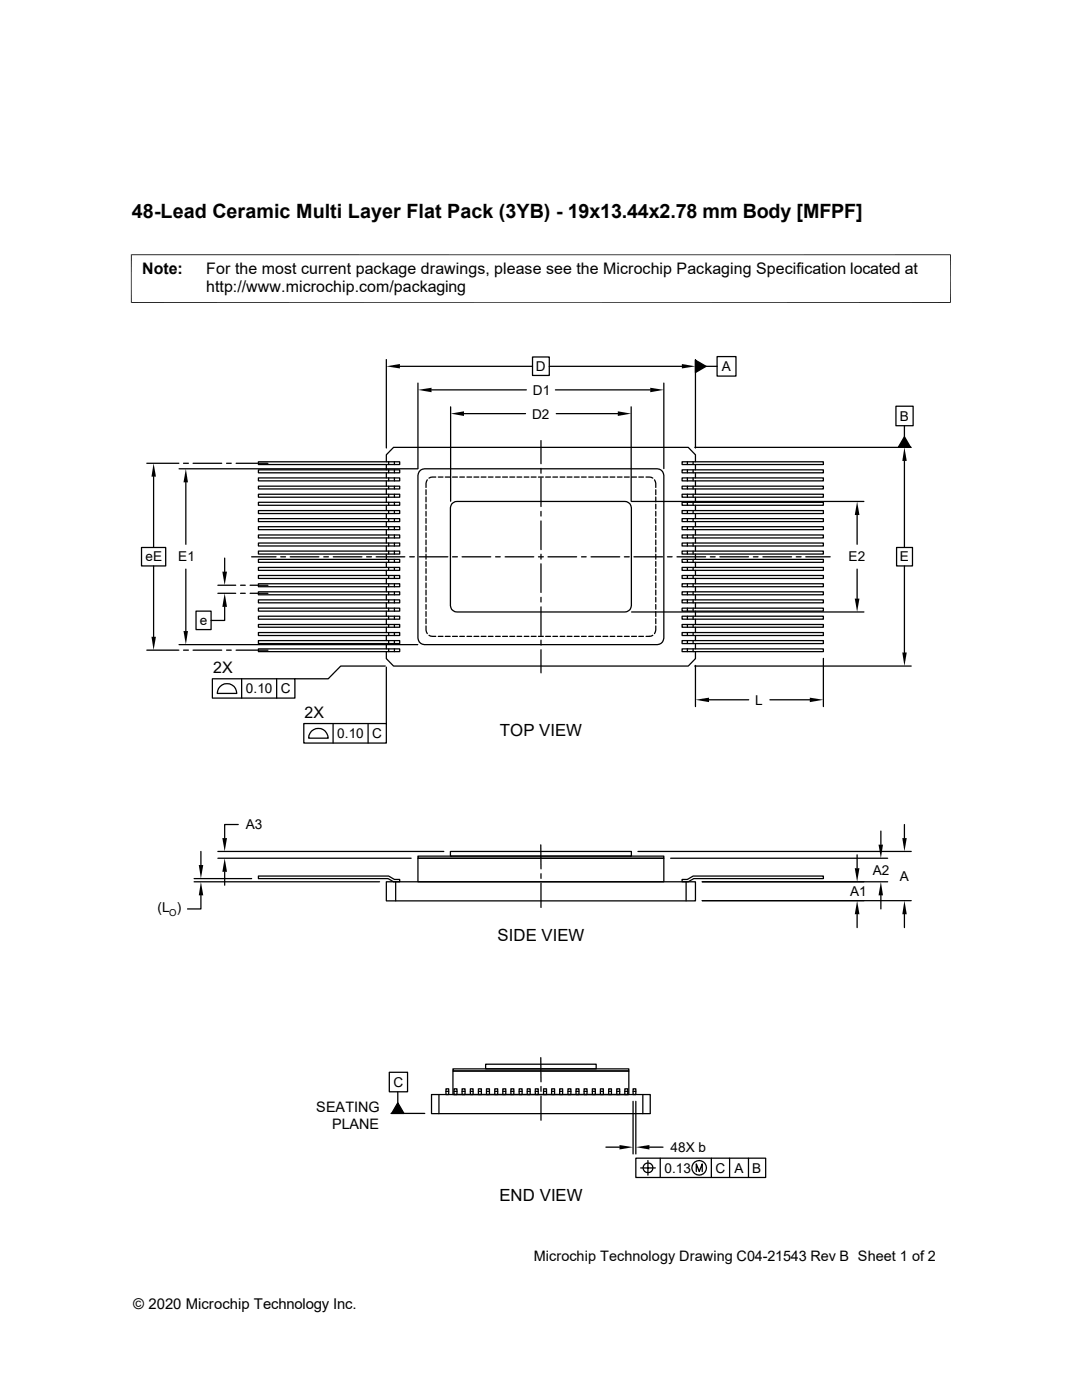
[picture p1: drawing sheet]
<svg xmlns="http://www.w3.org/2000/svg" width="216mm" height="279mm" viewBox="0 0 216 279" stroke-linecap="round" stroke-linejoin="round" font-family="sans-serif">
<g fill="none" stroke="#000" stroke-width=".25">
<path d="M77.1 71.8v17.6M79.8 73.1h26.5M83.4 76.5v17M86.1 77.8h18.9M106.3 71.2h3.3v3.7h-3.3zM109.6 73.1h26.5M110.8 77.8h19M132.5 76.5v17M138.8 71.9l2.1 1.2-2.1 1.2zM138.8 71.8v17.6M140.9 73.1h2.2M143.1 71.2h3.8v3.9h-3.8z"/>
<path d="M29.3 92.5h6.4M30.6 95.1v14.2M35.7 93.6h47.7M36.6 92.5h1M37.1 96.3v12.3M38.5 92.5h5.7M45.2 92.5h.9M47.1 92.5h6.4M51.6 98.6h28.2v.6h-28.2zM51.6 97h28.2v.6h-28.2zM51.6 95.4h28.2v.6h-28.2zM51.6 93.8h28.2v.6h-28.2z"/>
<path d="M51.6 92.2h28.2v.5h-28.2zM77.1 92.2v-1.4l1.4-1.5h58.8l1.5 1.5v1.4M77.1 92.7v1.1M77.1 94.4v1M77.1 96v1M77.1 97.6v1M77.1 99.2v1M77.6 92.2v.5M77.6 93.8v.6M77.6 95.4v.6M77.6 97v.6M77.6 98.6v.6"/>
<path d="M78.7 92.2v.5M78.7 93.8v.6M78.7 95.4v.6M78.7 97v.6M78.7 98.6v.6M83.7 94.1l.2-.3 .8-.2h46.4a1.33 1.33 0 0 1 1.4 1.3v32.4a1.33 1.33 0 0 1-1.4 1.4h-46.4a1.33 1.33 0 0 1-1.3-1.4v-32.4zM85 97.7v1M85 99.2v1M85.3 95.8l-.3 .7v.8M87 95.2l-1.1 .1-.3 .1M87.5 95.2h.9M88.9 95.2h.9"/>
<path d="M89.9 81.2v18.8M90.3 95.2h1M91.7 95.2h1M92.6 82.6h12.3M93.2 95.2h.9M94.6 95.2h.9M96 95.2h1M97.5 95.2h.9M98.9 95.2h.9M100.3 95.2h1M101.7 95.2h1M103.2 95.2h.9"/>
<path d="M104.6 95.2h.9M106 95.2h1M107.4 95.2h1M107.9 87.9v4.6M107.9 93.5v.9M107.9 95.4v5.7M108.9 95.2h1M110.3 95.2h1M111 82.6h12.3M111.8 95.2h.9M113.2 95.2h.9M114.6 95.2h1"/>
<path d="M116 95.2h1M117.5 95.2h.9M118.9 95.2h.9M120.3 95.2h1M121.8 95.2h.9M123.2 95.2h.9M124.6 95.2h1M125.9 81.2v18.8M126 95.2h1M127.5 95.2h.9M128.9 95.2l1 .1 .4 .1M130.6 95.8l.3 .7v.8"/>
<path d="M130.9 97.7v1M130.9 99.2v1M136.1 98.6h28.2v.6h-28.2zM136.1 97h28.2v.6h-28.2zM136.1 95.4h28.2v.6h-28.2zM136.1 93.8h28.2v.6h-28.2zM136.1 92.2h28.2v.5h-28.2zM137.2 92.2v.5M137.2 93.8v.6M137.2 95.4v.6M137.2 97v.6M137.2 98.6v.6"/>
<path d="M138.3 92.2v.5M138.3 93.8v.6M138.3 95.4v.6M138.3 97v.6M138.3 98.6v.6M138.6 89.3h43.2M138.8 92.7v1.1M138.8 94.4v1M138.8 96v1M138.8 97.6v1M138.8 99.2v1M178.8 81.1h3.4v3.9h-3.4z"/>
<path d="M180.5 87.2l1.2 2.1h-2.5zM180.5 85v2.2M180.5 92v17.3M28.2 109.3h4.9v3.6h-4.9zM30.6 112.9v14.2M37.1 113.6v12.3M43.5 116.8h3.5M43.5 118.4h3.5M44.8 111.4v2.7M48 116.8h.9M48 118.4h.9M49.9 116.8h3.6"/>
<path d="M49.9 118.4h3.6M50.2 111.1h4.9M51.6 119.7h28.2v.6h-28.2zM51.6 118.1h28.2v.6h-28.2zM51.6 116.5h28.2v.6h-28.2zM51.6 114.9h28.2v.5h-28.2zM51.6 113.2h28.2v.6h-28.2zM51.6 111.6h28.2v.6h-28.2zM51.6 110h28.2v.6h-28.2zM51.6 108.4h28.2v.6h-28.2zM51.6 106.8h28.2v.6h-28.2zM51.6 105.1h28.2v.6h-28.2z"/>
<path d="M51.6 103.5h28.2v.6h-28.2zM51.6 101.9h28.2v.6h-28.2zM51.6 100.2h28.2v.6h-28.2zM56 111.1h1M57.9 111.1h5.7M64.6 111.1h.9M66.5 111.1h5.7M73.2 111.1h.9M75.1 111.1h5.7M77.1 100.8v1.1M77.1 102.5v1M77.1 104.1v1"/>
<path d="M77.1 105.7v1.1M77.1 107.4v1M77.1 109v1M77.1 110.6v1M77.1 112.2v1M77.1 113.8v1.1M77.1 115.4v1.1M77.1 117.1v1M77.1 118.7v1M77.6 100.2v.6M77.6 101.9v.6M77.6 103.5v.6"/>
<path d="M77.6 105.1v.6M77.6 106.8v.6M77.6 108.4v.6M77.6 110v.6M77.6 111.6v.6M77.6 113.2v.6M77.6 114.9v.5M77.6 116.5v.6M77.6 118.1v.6M77.6 119.7v.6M78.7 100.2v.6M78.7 101.9v.6"/>
<path d="M78.7 103.5v.6M78.7 105.1v.6M78.7 106.8v.6M78.7 108.4v.6M78.7 110v.6M78.7 111.6v.6M78.7 113.2v.6M78.7 114.9v.5M78.7 116.5v.6M78.7 118.1v.6M78.7 119.7v.6M81.7 111.1h1"/>
<path d="M83.7 111.1h5.7M85 100.6v1M85 102.1v.9M85 103.5v.9M85 104.9v1M85 106.3v1M85 107.8v.9M85 109.2v1M85 110.6v1M85 112.1v.9M85 113.5v.9M85 114.9v1"/>
<path d="M85 116.3v1M85 117.8v.9M85 119.2v.9M90.1 100.6l.7-.5h.4h33.5a1.34 1.34 0 0 1 1.3 1.2v19.6a1.27 1.27 0 0 1-1.3 1.2h-33.5a1.34 1.34 0 0 1-1.3-1.2v-19.6zM90.3 111.1h1M92.2 111.1h5.7M98.9 111.1h.9M100.8 111.1h5.7M107.4 111.1h1M107.9 102.1v.9M107.9 104v5.7M107.9 110.6v1"/>
<path d="M107.9 112.5v5.7M107.9 119.2v.9M109.3 111.1h5.8M116 111.1h1M117.9 111.1h5.8M124.6 111.1h1M126 100.1h46.4M126.5 111.1h5.7M130.9 100.6v1M130.9 102.1v.9M130.9 103.5v.9M130.9 104.9v1"/>
<path d="M130.9 106.3v1M130.9 107.8v.9M130.9 109.2v1M130.9 110.6v1M130.9 112.1v.9M130.9 113.5v.9M130.9 114.9v1M130.9 116.3v1M130.9 117.8v.9M130.9 119.2v.9M133.2 111.1h.9M135.1 111.1h5.7"/>
<path d="M136.1 119.7h28.2v.6h-28.2zM136.1 118.1h28.2v.6h-28.2zM136.1 116.5h28.2v.6h-28.2zM136.1 114.9h28.2v.5h-28.2zM136.1 113.2h28.2v.6h-28.2zM136.1 111.6h28.2v.6h-28.2zM136.1 110h28.2v.6h-28.2zM136.1 108.4h28.2v.6h-28.2zM136.1 106.8h28.2v.6h-28.2zM136.1 105.1h28.2v.6h-28.2zM136.1 103.5h28.2v.6h-28.2zM136.1 101.9h28.2v.6h-28.2z"/>
<path d="M136.1 100.2h28.2v.6h-28.2zM137.2 100.2v.6M137.2 101.9v.6M137.2 103.5v.6M137.2 105.1v.6M137.2 106.8v.6M137.2 108.4v.6M137.2 110v.6M137.2 111.6v.6M137.2 113.2v.6M137.2 114.9v.5M137.2 116.5v.6"/>
<path d="M137.2 118.1v.6M137.2 119.7v.6M138.3 100.2v.6M138.3 101.9v.6M138.3 103.5v.6M138.3 105.1v.6M138.3 106.8v.6M138.3 108.4v.6M138.3 110v.6M138.3 111.6v.6M138.3 113.2v.6M138.3 114.9v.5"/>
<path d="M138.3 116.5v.6M138.3 118.1v.6M138.3 119.7v.6M138.8 100.8v1.1M138.8 102.5v1M138.8 104.1v1M138.8 105.7v1.1M138.8 107.4v1M138.8 109v1M138.8 110.6v1M138.8 112.2v1M138.8 113.8v1.1"/>
<path d="M138.8 115.4v1.1M138.8 117.1v1M138.8 118.7v1M141.7 111.1h1M143.6 111.1h5.8M150.3 111.1h1M152.2 111.1h5.7M158.9 111.1h1M160.8 111.1h4.9M171 102.8v5.8M171 113.6v5.9M178.9 109.3h3.2v3.6h-3.2z"/>
<path d="M180.5 112.9v17.3M29.3 129.8h6.4M35.7 128.7h47.7M36.6 129.8h1M38.5 129.8h5.7M39.1 122h3v3.6h-3zM42.4 135.5h16.4v3.8h-16.4zM43.9 137a1.93 1.93 0 0 1 2.2-.4 1.93 1.93 0 0 1 1.1 1.8h-3.9l.3-1zM44.8 121.1v2.7h-2.7M45.2 129.8h.9M47.1 129.8h6.4M48.2 135.5v3.8"/>
<path d="M51.6 129.5h28.2v.5h-28.2zM51.6 127.8h28.2v.6h-28.2zM51.6 126.2h28.2v.6h-28.2zM51.6 124.6h28.2v.6h-28.2zM51.6 123h28.2v.6h-28.2zM51.6 121.4h28.2v.6h-28.2zM55.2 135.5v3.8M76.9 132.9h-8.9l-2.5 2.6h-6.7M77.1 130v1.4l1.4 1.5h58.8l1.5-1.5v-1.4M77.1 120.3v1.1M77.1 122v1M77.1 123.6v1"/>
<path d="M77.1 125.2v1M77.1 126.8v1M77.1 128.4v1.1M77.1 133.1v11.3M77.6 121.4v.6M77.6 123v.6M77.6 124.6v.6M77.6 126.2v.6M77.6 127.8v.6M77.6 129.5v.5M78.7 121.4v.6M78.7 123v.6"/>
<path d="M78.7 124.6v.6M78.7 126.2v.6M78.7 127.8v.6M78.7 129.5v.5M85 124.9v.8l.3 .7M85 120.7v.9M85 122v1M85 123.5v1M85.6 126.8l.3 .2h1.1M87.5 127h.9M88.9 127h.9M90.3 127h1"/>
<path d="M91.7 127h1M93.2 127h.9M94.6 127h.9M96 127h1M97.5 127h.9M98.9 127h.9M100.3 127h1M101.7 127h1M103.2 127h.9M104.6 127h.9M106 127h1M107.4 127h1"/>
<path d="M107.9 121.1v5.7M107.9 127.8v.9M107.9 129.7v4.6M108.9 127h1M110.3 127h1M111.8 127h.9M113.2 127h.9M114.6 127h1M116 127h1M117.5 127h.9M118.9 127h.9M120.3 127h1"/>
<path d="M121.8 127h.9M123.2 127h.9M124.6 127h1M126 127h1M126 122.1h46.4M127.5 127h.9M130.3 126.8l-.4 .2h-1M130.9 124.9v.8l-.3 .7M130.9 120.7v.9M130.9 122v1M130.9 123.5v1M136.1 129.5h28.2v.5h-28.2z"/>
<path d="M136.1 127.8h28.2v.6h-28.2zM136.1 126.2h28.2v.6h-28.2zM136.1 124.6h28.2v.6h-28.2zM136.1 123h28.2v.6h-28.2zM136.1 121.4h28.2v.6h-28.2zM137.2 121.4v.6M137.2 123v.6M137.2 124.6v.6M137.2 126.2v.6M137.2 127.8v.6M137.2 129.5v.5M138.3 121.4v.6"/>
<path d="M138.3 123v.6M138.3 124.6v.6M138.3 126.2v.6M138.3 127.8v.6M138.3 129.5v.5M138.6 132.9h43.2M138.8 120.3v1.1M138.8 122v1M138.8 123.6v1M138.8 125.2v1M138.8 126.8v1M138.8 128.4v1.1"/>
<path d="M138.8 132.8v8.2M141.5 139.7h7.9M153.6 139.7h8M164.3 131.4v9.6M60.6 144.4h16.5v3.9h-16.5zM62.1 145.9a1.96 1.96 0 0 1 2.2-.4 1.96 1.96 0 0 1 1.2 1.8h-3.9v-.5zM66.5 144.4v3.9M73.4 144.4v3.9M38.7 176h37M38.7 175.3h11.5M40.1 178.7v2.7h-2.7M40.1 169.9v2.7"/>
<path d="M43.5 171.3h38.5M43.5 169.9h45.1M44.8 174v2.7M47.5 164.5h-2.7v2.8M51.6 174.8h26l1.1 .7h1.1v.5h-1.3l-1.1-.7h-25.8zM77.1 176h61.7v3.8h-61.7zM79 176v3.8M83.4 171.3h49.1v4.7h-49.1zM83.4 170.9h49.1v.4h-49.1zM89.9 169.9h36.1v1h-36.1zM107.9 168.6v4.8M107.9 174.4v.9"/>
<path d="M107.9 176.3v4.8M127.3 169.9h54.5M133.8 171.3h43.3M136.1 175.5h1.1l1.1-.7h26v.5h-25.9l-1.1 .7h-1.2zM136.9 176v3.8M140.1 176h37M140.1 179.7h41.7M171 170.6v2.7M175.8 165.9v2.7M175.8 178.7v2.7M180.5 164.5v2.8M171 182.5v2.6"/>
<path d="M180.5 182.5v2.6M77.7 214h3.6v3.9h-3.6zM79.4 217.9v2.2M86.1 218.4h43.7v3.9h-43.7zM87.6 218.4v3.9M89 217.3h.5v1.1h-.5zM89 217.8h.5M90.4 213.3h35.1v.4h-35.1zM90.4 213.7h35.1v4.7h-35.1zM90.6 217.3h.6v1.1h-.6zM90.6 217.8h.6M92.2 217.3h.6v1.1h-.6z"/>
<path d="M92.2 217.8h.6M93.9 217.3h.5v1.1h-.5zM93.9 217.8h.5M95.5 217.3h.6v1.1h-.6zM95.5 217.8h.6M96.9 212.4h22.1v.9h-22.1zM97.1 217.3h.6v1.1h-.6zM97.1 217.8h.6M98.7 217.3h.6v1.1h-.6zM98.7 217.8h.6M100.3 217.3h.6v1.1h-.6zM100.3 217.8h.6"/>
<path d="M101.9 217.3h.6v1.1h-.6zM101.9 217.8h.6M103.6 217.3h.6v1.1h-.6zM103.6 217.8h.6M105.2 217.3h.6v1.1h-.6zM105.2 217.8h.6M106.8 217.3h.6v1.1h-.6zM106.8 217.8h.6M107.9 211.1v4.8M107.9 216.8v1M107.9 218.7v4.9M108.5 217.3h.6v1.1h-.6z"/>
<path d="M108.5 217.8h.6M110.1 217.3h.6v1.1h-.6zM110.1 217.8h.6M111.7 217.3h.6v1.1h-.6zM111.7 217.8h.6M113.3 217.3h.6v1.1h-.6zM113.3 217.8h.6M114.9 217.3h.6v1.1h-.6zM114.9 217.8h.6M116.5 217.3h.6v1.1h-.6zM116.5 217.8h.6M118.2 217.3h.6v1.1h-.6z"/>
<path d="M118.2 217.8h.6M119.8 217.3h.6v1.1h-.6zM119.8 217.8h.6M121.5 217.3h.5v1.1h-.5zM121.5 217.8h.5M123.1 217.3h.6v1.1h-.6zM123.1 217.8h.6M124.7 217.3h.6v1.1h-.6zM124.7 217.8h.6M126.3 217.3h.6v1.1h-.6zM126.3 217.8h.6M126.3 219.8v10.5"/>
<path d="M126.9 219.8v10.5M128.3 218.4v3.9M78 222.2h6.8M79.4 220.1l1.2 2.1h-2.5zM120.9 228.9h2.7M126.9 231.1h25.9v3.9h-25.9zM127.8 233.1h3M129.3 231.6v2.9M129.6 228.9h2.7M131.7 231.1v3.9M138.9 233.8v-1.5l.6 1.5 .6-1.5v1.5M141.9 231.1v3.9"/>
<path d="M145.6 231.1v3.9M149.4 231.1v3.9"/>
<circle cx="129.3" cy="233.1" r=".97"/>
<circle cx="139.5" cy="233.1" r="1.45"/>
</g>
<g fill="#000">
<path d="M77.1 73.1l2.7-.5v.9zM83.4 77.8l2.7-.4v.9zM129.8 77.4l2.7 .4-2.7 .5zM136.1 72.6l2.7 .5-2.7 .4zM138.8 71.9l2.1 1.2-2.1 1.2zM30.6 92.5l.5 2.6h-.9zM37.1 93.6l.4 2.7h-.9zM89.9 82.6l2.7-.5v.9zM123.3 82.1l2.6 .5-2.6 .4zM180.5 89.3l.4 2.7h-.9zM180.5 87.2l1.2 2.1h-2.5zM44.4 114.1h.9l-.5 2.7z"/>
<path d="M171 100.1l.5 2.7h-.9zM170.6 119.5h.9l-.5 2.6zM30.2 127.1h.9l-.5 2.7zM36.6 125.9h.9l-.4 2.8zM44.8 118.4l.5 2.7h-.9zM138.8 139.7l2.7-.5v.9zM161.6 139.2l2.7 .5-2.7 .4zM180 130.2h.9l-.4 2.7zM39.7 172.6h.9l-.5 2.7zM40.1 176l.5 2.7h-.9zM44.8 171.3l.5 2.7h-.9zM44.4 167.3h.9l-.5 2.6z"/>
<path d="M170.6 173.3h.9l-.5 2.7zM175.8 176l.4 2.7h-.9zM175.3 168.6h.9l-.4 2.7zM180 167.3h.9l-.4 2.6zM171 179.7l.5 2.8h-.9zM180.5 179.7l.4 2.8h-.9zM79.4 220.1l1.2 2.1h-2.5zM123.6 228.5l2.7 .4-2.7 .5zM126.9 228.9l2.7-.4v.9z"/>
</g>
<path d="M26.1 50.8h163.6M26.2 50.8v9.7M189.7 50.8v9.7M26.1 60.4h163.6" fill="none" stroke="#000" stroke-width=".2"/>
<text font-size="3.9" x="26.3" y="43.5">48-Lead Ceramic Multi Layer Flat Pack (3YB) - 19x13.44x2.78 mm Body [MFPF]</text>
<g font-size="3.3">
<text x="99.7" y="147">TOP VIEW</text>
<text x="99.3" y="187.7">SIDE VIEW</text>
<text x="99.7" y="239.6">END VIEW</text>
</g>
<g font-size="3.2">
<text x="28.4" y="54.6">Note:</text>
<text x="41.1" y="54.6">For the most current package drawings, please see the Microchip Packaging Specification located at</text>
<text x="41.1" y="58.3">http://www.microchip.com/packaging</text>
<text x="42.5" y="134.3">2X</text>
<text x="60.7" y="143.3">2X</text>
</g>
<text font-size="3" x="26.6" y="261.3">© 2020 Microchip Technology Inc.</text>
<g font-size="2.9">
<text x="63.1" y="222">SEATING</text>
<text x="66.3" y="225.4">PLANE</text>
<text x="106.5" y="251.6">Microchip Technology Drawing C04-21543 Rev B Sheet 1 of 2</text>
</g>
<g font-size="2.7">
<text x="106.9" y="74.1">D</text>
<text x="144.1" y="74.1">A</text>
<text x="106.2" y="83.5">D2</text>
<text x="106.3" y="78.8">D1</text>
<text x="179.5" y="84">B</text>
<text x="29" y="112.1">eE</text>
<text x="35.6" y="112.1">E1</text>
<text x="169.3" y="112.1">E2</text>
<text x="179.5" y="112.1">E</text>
<text x="39.9" y="124.8">e</text>
<text x="49.1" y="138.3">0.10</text>
<text x="56" y="138.4">C</text>
<text x="150.7" y="140.6">L</text>
<text x="67.3" y="147.3">0.10</text>
<text x="74.3" y="147.3">C</text>
<text x="49" y="165.5">A3</text>
<text x="169.6" y="178.8">A1</text>
<text x="174.2" y="174.6">A2</text>
<text x="179.6" y="175.8">A</text>
<text x="31.5" y="182.1">(L )</text>
<text x="78.5" y="216.9">C</text>
<text x="133.8" y="229.9">48X b</text>
<text x="132.6" y="234">0.13</text>
<text x="142.8" y="234">C</text>
<text x="146.6" y="234">A</text>
<text x="150.1" y="234">B</text>
</g>
<text font-size="1.9" x="33.8" y="182.7">O</text>
</svg>
